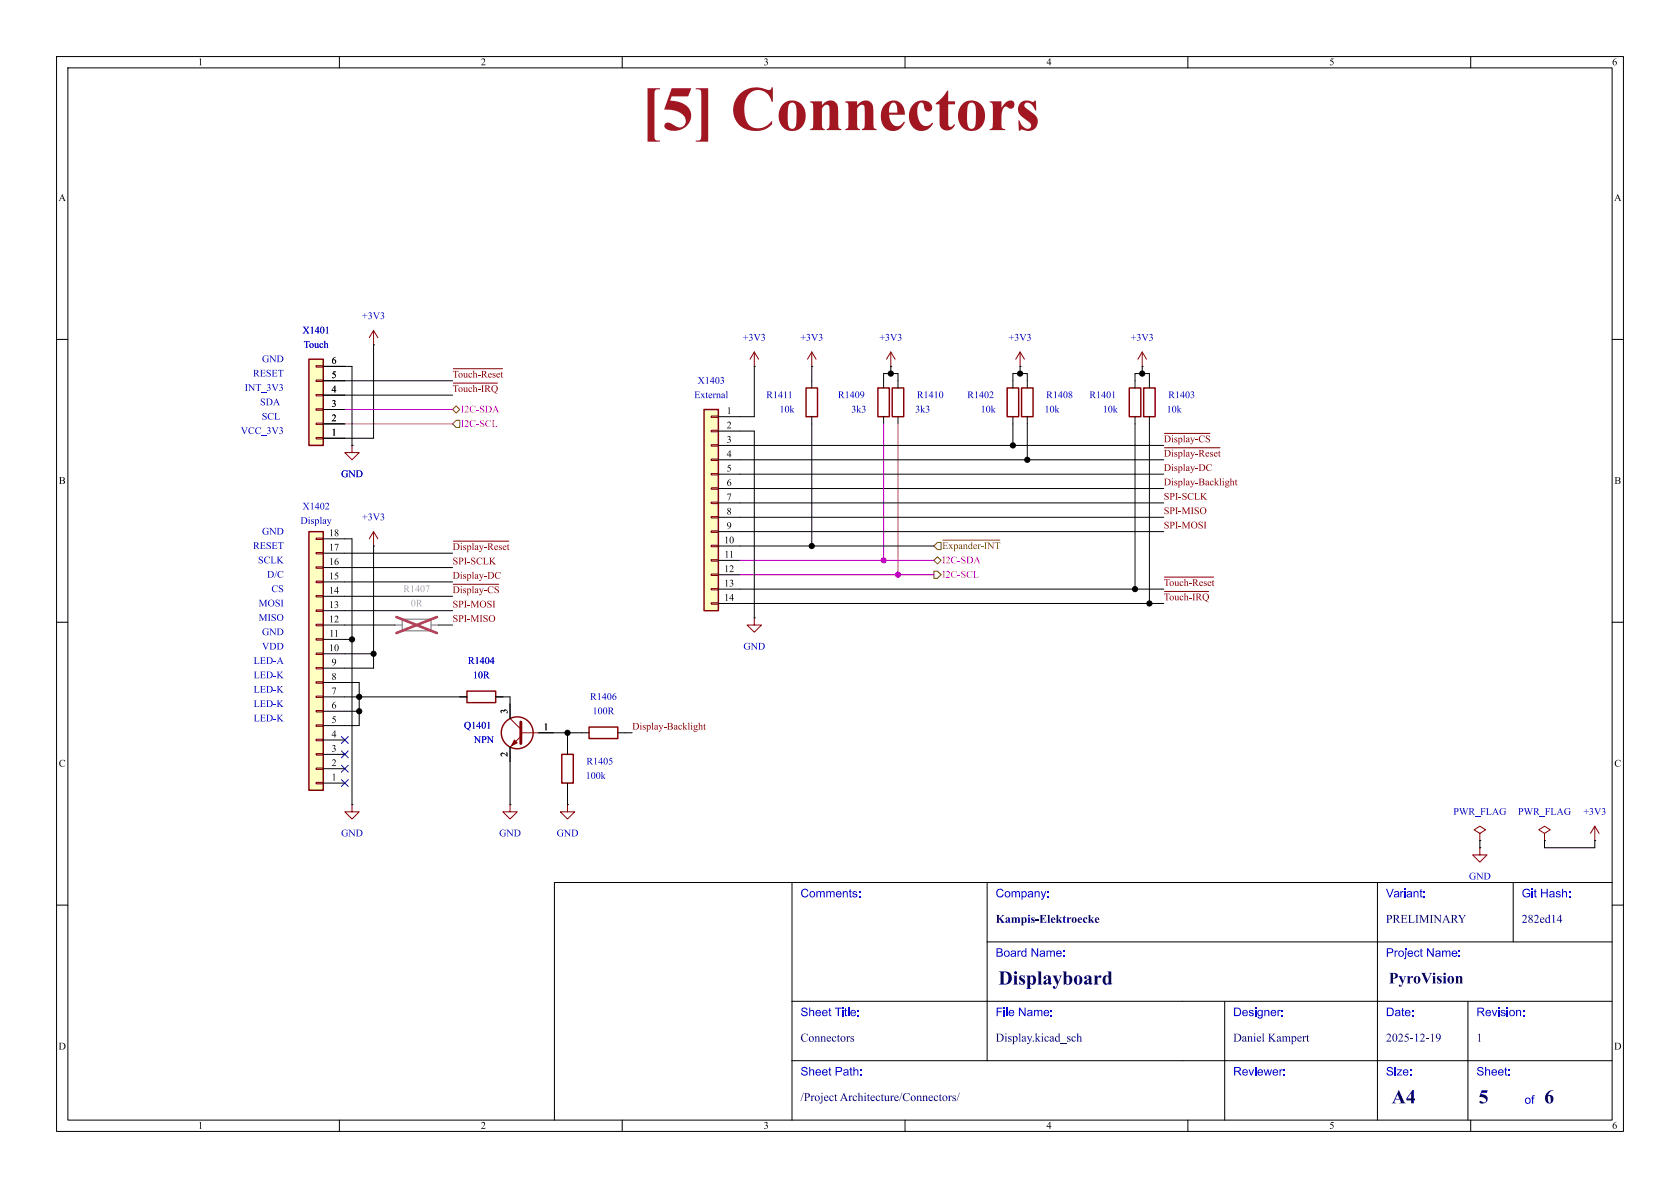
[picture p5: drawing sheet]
<svg xmlns="http://www.w3.org/2000/svg" width="297mm" height="210mm" viewBox="0 0 297 210" stroke-linecap="round" stroke-linejoin="round" font-family="sans-serif">
<g fill="none" stroke="#000" stroke-width=".18">
<path d="M10 10h277v190h-277zM12 12h273v186h-273zM60 10v2M110 10v2M160 10v2M210 10v2M260 10v2M10 60h2M66 61h.1M133.3 64.8h.1M143.5 64.8h.1M157.5 64.8h.1"/>
<path d="M201.9 64.8h.1M285 60h2M66 96.5h.1M10 110h2M285 110h2M81.3 123.2h1.2M87.6 123.2h1.3M100.3 132.1v1.3M100.3 138.4v1.3M102.9 129.5h1.2M109.2 129.5h1.3M100.3 142.2h.1"/>
<path d="M140 156v42M174.5 156v31.5M243.5 156v42M267.5 156v10.5M285 156h-187v42M10 160h2M140 177h145M174.5 166.5h110.5M216.5 177v21M259.5 177v21M285 160h2M60 198v2"/>
<path d="M110 198v2M140 187.5h145M160 198v2M210 198v2M260 198v2"/>
</g>
<g fill="none" stroke="#840000" stroke-width=".18">
<path d="M66 58.4v2.6M66 58.4l-.7 1.3M66 58.4l.8 1.3M133.3 62.2l-.7 1.3M133.3 62.2l.8 1.3M133.3 62.2v2.6M143.5 62.2l-.8 1.3M143.5 62.2l.8 1.3M143.5 62.2v2.6M157.5 62.2l-.8 1.3M157.5 62.2l.7 1.3M157.5 62.2v2.6"/>
<path d="M201.9 62.2l-.7 1.3M201.9 62.2l.8 1.3M201.9 62.2v2.6M66 94l-.7 1.3M66 94l.8 1.3M66 94v2.5M100.3 142.2v1.3h1.3l-1.3 1.3-1.2-1.3h1.2"/>
</g>
<path d="M82.5 122.2h5.1v2h-5.1zM99.3 133.4h2v5h-2zM104.1 128.5h5.1v2.1h-5.1z" fill="none" stroke="#840000" stroke-width=".25"/>
<path d="M54.6 94h2.5v45.7h-2.5z" fill="#ffffc2"/>
<path d="M54.6 94h2.5v45.7h-2.5z" fill="none" stroke="#840000" stroke-width=".25"/>
<g fill="none" stroke="#840000" stroke-width=".18">
<path d="M55.9 97.7h1.2v.2h-1.2zM55.9 95.1h1.2v.3h-1.2zM55.9 118h1.2v.2h-1.2zM55.9 115.4h1.2v.3h-1.2zM55.9 112.9h1.2v.3h-1.2zM55.9 110.4h1.2v.2h-1.2zM55.9 107.8h1.2v.3h-1.2zM55.9 105.3h1.2v.2h-1.2zM55.9 102.7h1.2v.3h-1.2zM55.9 100.2h1.2v.3h-1.2zM55.9 138.3h1.2v.3h-1.2zM55.9 135.8h1.2v.2h-1.2z"/>
<path d="M55.9 133.2h1.2v.3h-1.2zM55.9 130.7h1.2v.2h-1.2zM55.9 128.1h1.2v.3h-1.2zM55.9 125.6h1.2v.3h-1.2zM55.9 123.1h1.2v.2h-1.2zM55.9 120.5h1.2v.3h-1.2zM261.6 147.3l1-.6-1-.6-1 .6 1 .6v1.3M261.6 149.9v1.2h1.3l-1.3 1.3-1.3-1.3h1.3M273 147.3l1.1-.6-1.1-.6-1 .6 1 .6v1.3M281.9 146.1l-.7 1.2M281.9 146.1l.8 1.2M281.9 146.1v2.5"/>
</g>
<g fill="none" stroke="#000" stroke-width=".18">
<path d="M57.1 97.8h3.9M57.1 95.3h3.9M57.1 118.1h3.9M57.1 115.6h3.9M57.1 113h3.9M57.1 110.5h3.9M57.1 108h3.9M57.1 105.4h3.9M57.1 102.9h3.9M57.1 100.3h3.9M57.1 138.4h3.9M57.1 135.9h3.9"/>
<path d="M57.1 133.4h3.9M57.1 130.8h3.9M57.1 128.3h3.9M57.1 125.7h3.9M57.1 123.2h3.9M57.1 120.7h3.9M261.6 148.6h.1M261.6 149.9h.1M273 148.6h.1M281.9 148.6h.1"/>
</g>
<path d="M124.5 72.4h2.5v35.6h-2.5z" fill="#ffffc2"/>
<path d="M124.5 72.4h2.5v35.6h-2.5zM199.6 68.6h2.1v5.1h-2.1zM202.2 68.6h2v5.1h-2z" fill="none" stroke="#840000" stroke-width=".25"/>
<g fill="none" stroke="#840000" stroke-width=".18">
<path d="M125.7 73.5h1.3v.3h-1.3zM125.7 76.1h1.3v.2h-1.3zM125.7 78.6h1.3v.3h-1.3zM125.7 81.2h1.3v.2h-1.3zM125.7 83.7h1.3v.2h-1.3zM125.7 86.2h1.3v.3h-1.3zM125.7 88.8h1.3v.2h-1.3zM125.7 91.3h1.3v.3h-1.3zM125.7 93.9h1.3v.2h-1.3zM125.7 96.4h1.3v.2h-1.3zM125.7 98.9h1.3v.3h-1.3zM125.7 101.5h1.3v.2h-1.3z"/>
<path d="M125.7 104h1.3v.3h-1.3zM125.7 106.6h1.3v.2h-1.3z"/>
</g>
<g fill="none" stroke="#000" stroke-width=".18">
<path d="M127 73.7h3.8M127 76.2h3.8M127 78.7h3.8M200.7 67.3v1.3M200.7 73.7v1.2M203.2 67.3v1.3M203.2 73.7v1.2M127 81.3h3.8M127 83.8h3.8M127 86.4h3.8M127 88.9h3.8M127 91.4h3.8"/>
<path d="M127 94h3.8M127 96.5h3.8M127 99.1h3.8M127 101.6h3.8M127 104.1h3.8M127 106.7h3.8"/>
</g>
<path d="M71.1 109.5h5.1v2h-5.1z" fill="none" stroke="#9c9b98" stroke-width=".25"/>
<path d="M69.8 110.5h1.3M76.2 110.5h1.3" fill="none" stroke="#7a7a77" stroke-width=".18"/>
<path d="M70.1 109.1l7.1 2.8M77.2 109.1l-7.1 2.8" fill="none" stroke="#e12e31" stroke-width=".46"/>
<path d="M54.6 63.5h2.5v15.2h-2.5z" fill="#ffffc2"/>
<g fill="none" stroke="#840000" stroke-width=".25">
<path d="M54.6 63.5h2.5v15.2h-2.5zM142.5 68.6h2v5.1h-2zM155.2 68.6h2v5.1h-2zM157.7 68.6h2.1v5.1h-2.1zM178.1 68.6h2v5.1h-2zM180.6 68.6h2v5.1h-2z"/>
<circle cx="91.4" cy="129.5" r="2.82"/>
</g>
<g fill="none" stroke="#840000" stroke-width=".18">
<path d="M55.9 77.3h1.2v.3h-1.2zM55.9 74.8h1.2v.3h-1.2zM55.9 72.3h1.2v.2h-1.2zM55.9 69.7h1.2v.3h-1.2zM55.9 67.2h1.2v.2h-1.2zM55.9 64.6h1.2v.3h-1.2zM62.2 78.7v1.3h1.3l-1.3 1.3-1.2-1.3h1.2M80.1 67.7h7.9M80.1 65.2h8.7M180.3 62.2l-.7 1.3M180.3 62.2l.8 1.3M180.3 62.2v2.6"/>
<path d="M205.9 76.6h8M205.9 79.2h9.8M80.1 95.7h9.9M80.1 103.3h8.1M133.3 109.2v1.3h1.3l-1.3 1.3-1.2-1.3h1.2M205.9 102h8.7M205.9 104.6h7.8M90.2 127l1.9 1.9M92.1 129.5h3.1M92.1 130.2l-1.9 1.9M62.2 142.2v1.3h1.3l-1.3 1.3-1.2-1.3h1.2M90.2 142.2v1.3h1.2l-1.2 1.3-1.3-1.3h1.3"/>
</g>
<g fill="none" stroke="#000" stroke-width=".18">
<path d="M57.1 74.9h3.9M57.1 72.4h3.9M57.1 69.9h22.9M57.1 67.3h22.9M57.1 64.8h5.1v13.9M62.2 78.7h.1M66 61v16.5h-8.9M130.8 76.2h2.5v33M130.8 78.7h74.9M133.3 64.8v8.9h-2.5M143.5 64.8v3.8M143.5 73.7v22.8"/>
<path d="M156.2 68.6v-2.6h2.5v2.6M156.2 73.7v1.2M157.5 64.8v1.2M158.7 73.7v1.2M179.1 68.6v-2.6h2.5v2.6M179.1 73.7v5M180.3 64.8h.1M180.3 64.8v1.2M181.6 73.7v7.6M200.7 67.3v-1.3h2.5v1.3M200.7 74.9v29.2M201.9 64.8v1.2"/>
<path d="M203.2 74.9v31.8M61 97.8h19M61 95.3h1.2v46.9M66 96.5v21.6h-5M130.8 83.8h74.9M130.8 86.4h74.9M130.8 96.5h34.3M130.8 81.3h74.9M130.8 91.4h74.9M130.8 88.9h74.9M130.8 94h74.9M61 113h1.2"/>
<path d="M61 110.5h8.8M61 115.6h5M61 108h19M61 100.3h19M61 105.4h19M61 102.9h19M77.5 110.5h2.5M130.8 106.7h74.9M130.8 104.1h74.9M133.3 109.2h.1M61 123.2h21.5M61 120.7h2.5v7.6h-2.5"/>
<path d="M61 125.7h2.5M87.6 123.2h2.6v3.8M90.2 132.1v10.1M95.2 129.5h7.7M100.3 129.5v2.6M100.3 139.7v2.5M110.5 129.5h1.3M62.2 142.2h.1M90.2 142.2h.1M261.6 148.6v1.3M273 148.6v1.3h8.9v-1.3"/>
</g>
<path d="M92.1 127.6v3.8" fill="none" stroke="#840000" stroke-width=".51"/>
<path d="M90.9 130.8l.5 .5-1 .5z" fill="#840000" stroke="#840000" stroke-width=".18"/>
<path d="M80 72.4l.6-.6 .7 .6-.7 .6zM80.6 74.3h.7v1.3h-.7l-.6-.7zM165.1 99.1l.6-.7 .7 .7-.7 .6zM165.7 95.9h.7v1.3h-.7l-.6-.7zM166.7 95.5h10.1M165.1 101h.6l.7 .6-.7 .6h-.6z" fill="none" stroke="#725600" stroke-width=".18"/>
<path d="M61 74.9h19M61 72.4h19M156.2 74.9v24.2M158.7 74.9v26.7M130.8 99.1h34.3M130.8 101.6h34.3" fill="none" stroke="#c200c2" stroke-width=".18"/>
<path d="M60.4 135.3l1.2 1.2M60.4 132.7l1.2 1.3M60.4 137.8l1.2 1.2M60.4 130.2l1.2 1.2M61.6 135.3l-1.2 1.2M61.6 132.7l-1.2 1.3M61.6 137.8l-1.2 1.2M61.6 130.2l-1.2 1.2" fill="none" stroke="#000084" stroke-width=".18"/>
<g fill="#000" stroke="#000" stroke-width=".18">
<circle cx="157.5" cy="66" r=".46"/>
<circle cx="179.1" cy="78.7" r=".46"/>
<circle cx="180.3" cy="66" r=".46"/>
<circle cx="201.9" cy="66" r=".46"/>
<circle cx="143.5" cy="96.5" r=".46"/>
<circle cx="181.6" cy="81.3" r=".46"/>
<circle cx="62.2" cy="113" r=".46"/>
<circle cx="66" cy="115.6" r=".46"/>
<circle cx="200.7" cy="104.1" r=".46"/>
<circle cx="203.2" cy="106.7" r=".46"/>
<circle cx="63.5" cy="123.2" r=".46"/>
<circle cx="63.5" cy="125.7" r=".46"/>
<circle cx="100.3" cy="129.5" r=".46"/>
</g>
<g fill="#c200c2" stroke="#c200c2" stroke-width=".18">
<circle cx="158.7" cy="101.6" r=".46"/>
<circle cx="156.2" cy="99.1" r=".46"/>
</g>
<text font-size="11.1" fill="#a21622" x="113.3" y="25.9">[5] Connectors</text>
<g font-size="3.5" fill="#00007f">
<text x="176.5" y="174.9">Displayboard</text>
<text x="246" y="195.9">A4</text>
<text x="261.4" y="196">5</text>
<text x="273" y="196">6</text>
</g>
<text font-size="2.8" fill="#00007f" x="245.5" y="174.6">PyroVision</text>
<g font-size="2.1" fill="#00f">
<text x="141.5" y="159.2">Comments:</text>
<text x="176" y="159.2">Company:</text>
<text x="245" y="159.2">Variant:</text>
<text x="269" y="159.2">Git Hash:</text>
<text x="176" y="169.7">Board Name:</text>
<text x="245" y="169.7">Project Name:</text>
<text x="141.5" y="180.2">Sheet Title:</text>
<text x="176" y="180.2">File Name:</text>
<text x="218" y="180.2">Designer:</text>
<text x="245" y="180.2">Date:</text>
<text x="261" y="180.2">Revision:</text>
<text x="141.5" y="190.7">Sheet Path:</text>
<text x="218" y="190.7">Reviewer:</text>
<text x="245" y="190.7">Size:</text>
<text x="261" y="190.7">Sheet:</text>
<text x="269.5" y="195.7">of</text>
</g>
<g font-size="2.1" fill="#00007f">
<text x="176" y="163.7">Kampis-Elektroecke</text>
<text x="245" y="163.7">PRELIMINARY</text>
<text x="269" y="163.7">282ed14</text>
<text x="141.5" y="184.7">Connectors</text>
<text x="176" y="184.7">Display.kicad_sch</text>
<text x="218" y="184.7">DanielKampert</text>
<text x="245" y="184.7">2025-12-19</text>
<text x="261" y="184.7">1</text>
<text x="141.5" y="195.2">/ProjectArchitecture/Connectors/</text>
</g>
<g font-size="1.8">
<text x="35" y="12">1</text>
<text x="85" y="12">2</text>
<text x="135" y="12">3</text>
<text x="185" y="12">4</text>
<text x="235" y="12">5</text>
<text x="285" y="12">6</text>
<text x="10.3" y="36">A</text>
<text x="285.3" y="36">A</text>
<text x="58.6" y="64.5">6</text>
<text x="58.6" y="69.6">4</text>
<text x="58.6" y="67.1">5</text>
<text x="58.6" y="77.2">1</text>
<text x="58.6" y="74.7">2</text>
<text x="58.6" y="72.1">3</text>
<text x="128.5" y="73.4">1</text>
<text x="128.5" y="75.9">2</text>
<text x="128.5" y="78.5">3</text>
<text x="128.5" y="81">4</text>
<text x="128.5" y="83.6">5</text>
<text x="10.4" y="86">B</text>
<text x="128.5" y="86.1">6</text>
<text x="128.5" y="88.6">7</text>
<text x="285.4" y="86">B</text>
<text x="58.2" y="95">18</text>
<text x="128.5" y="91.2">8</text>
<text x="128.5" y="93.7">9</text>
<text x="58.2" y="100.1">16</text>
<text x="58.2" y="97.5">17</text>
<text x="128" y="96.3">10</text>
<text x="128" y="101.3">12</text>
<text x="128" y="98.8">11</text>
<text x="58.2" y="107.7">13</text>
<text x="58.2" y="105.2">14</text>
<text x="58.2" y="102.6">15</text>
<text x="128" y="103.9">13</text>
<text x="128" y="106.4">14</text>
<text x="58.2" y="110.2">12</text>
<text x="58.2" y="112.8">11</text>
<text x="58.2" y="115.3">10</text>
<text x="58.6" y="117.9">9</text>
<text x="58.6" y="125.5">6</text>
<text x="58.6" y="122.9">7</text>
<text x="58.6" y="120.4">8</text>
<text x="58.6" y="130.6">4</text>
<text x="58.6" y="128">5</text>
<text x="89.9" y="126.2" transform="rotate(-90 89.9 126.2)">3</text>
<text x="96.1" y="129.3">1</text>
<text x="10.4" y="136">C</text>
<text x="58.6" y="135.6">2</text>
<text x="58.6" y="133.1">3</text>
<text x="89.9" y="133.8" transform="rotate(-90 89.9 133.8)">2</text>
<text x="285.4" y="136">C</text>
<text x="58.6" y="138.2">1</text>
<text x="10.3" y="186">D</text>
<text x="285.3" y="186">D</text>
<text x="35" y="200">1</text>
<text x="85" y="200">2</text>
<text x="135" y="200">3</text>
<text x="185" y="200">4</text>
<text x="235" y="200">5</text>
<text x="285" y="200">6</text>
</g>
<g font-size="1.8" fill="#0000c2">
<text x="53.5" y="59.4">X1401</text>
<text x="64" y="56.9">+3V3</text>
<text x="46.3" y="64.2">GND</text>
<text x="53.7" y="61.9">Touch</text>
<text x="131.3" y="60.7">+3V3</text>
<text x="141.5" y="60.7">+3V3</text>
<text x="155.4" y="60.7">+3V3</text>
<text x="178.3" y="60.7">+3V3</text>
<text x="199.9" y="60.7">+3V3</text>
<text x="43.3" y="69.3">INT_3V3</text>
<text x="44.7" y="66.8">RESET</text>
<text x="46" y="71.9">SDA</text>
<text x="122.7" y="70.8">External</text>
<text x="123.3" y="68.3">X1403</text>
<text x="135.5" y="70.8">R1411</text>
<text x="148.1" y="70.8">R1409</text>
<text x="162.1" y="70.8">R1410</text>
<text x="171" y="70.8">R1402</text>
<text x="184.9" y="70.8">R1408</text>
<text x="192.6" y="70.8">R1401</text>
<text x="206.5" y="70.8">R1403</text>
<text x="42.6" y="76.9">VCC_3V3</text>
<text x="46.3" y="74.4">SCL</text>
<text x="137.8" y="73.4">10k</text>
<text x="150.5" y="73.4">3k3</text>
<text x="161.8" y="73.4">3k3</text>
<text x="173.4" y="73.4">10k</text>
<text x="184.7" y="73.4">10k</text>
<text x="195" y="73.4">10k</text>
<text x="206.2" y="73.4">10k</text>
<text x="60.3" y="84.8">GND</text>
<text x="46.3" y="94.7">GND</text>
<text x="53.1" y="93.1">Display</text>
<text x="53.5" y="90.5">X1402</text>
<text x="64" y="92.4">+3V3</text>
<text x="44.7" y="97.3">RESET</text>
<text x="45.6" y="99.8">SCLK</text>
<text x="45.7" y="107.4">MOSI</text>
<text x="47.2" y="102.3">D/C</text>
<text x="48" y="104.9">CS</text>
<text x="45.7" y="110">MISO</text>
<text x="46.3" y="112.5">GND</text>
<text x="44.8" y="117.6">LED-A</text>
<text x="46.3" y="115">VDD</text>
<text x="82.7" y="117.8">R1404</text>
<text x="131.4" y="115.3">GND</text>
<text x="44.8" y="120.1">LED-K</text>
<text x="44.8" y="125.2">LED-K</text>
<text x="44.8" y="122.7">LED-K</text>
<text x="83.6" y="120.4">10R</text>
<text x="104.3" y="124.2">R1406</text>
<text x="44.8" y="127.7">LED-K</text>
<text x="82" y="129.3">Q1401</text>
<text x="83.8" y="131.8">NPN</text>
<text x="104.8" y="126.7">100R</text>
<text x="103.7" y="135.6">R1405</text>
<text x="103.5" y="138.1">100k</text>
<text x="60.3" y="148.3">GND</text>
<text x="88.2" y="148.3">GND</text>
<text x="98.4" y="148.3">GND</text>
<text x="256.9" y="144.5">PWR_FLAG</text>
<text x="268.4" y="144.5">PWR_FLAG</text>
<text x="279.9" y="144.5">+3V3</text>
<text x="259.7" y="155.9">GND</text>
</g>
<g font-size="1.8" fill="#840000">
<text x="80" y="69.5">~{Touch-IRQ}</text>
<text x="80" y="67">~{Touch-Reset}</text>
<text x="205.7" y="83.5">Display-DC</text>
<text x="205.7" y="78.4">~{Display-CS}</text>
<text x="205.7" y="80.9">~{Display-Reset}</text>
<text x="205.7" y="88.6">SPI-SCLK</text>
<text x="205.7" y="86">Display-Backlight</text>
<text x="205.7" y="93.6">SPI-MOSI</text>
<text x="205.7" y="91.1">SPI-MISO</text>
<text x="80" y="100">SPI-SCLK</text>
<text x="80" y="97.4">~{Display-Reset}</text>
<text x="80" y="107.6">SPI-MOSI</text>
<text x="80" y="105.1">~{Display-CS}</text>
<text x="80" y="102.5">Display-DC</text>
<text x="205.7" y="103.8">~{Touch-Reset}</text>
<text x="205.7" y="106.3">~{Touch-IRQ}</text>
<text x="80" y="110.1">SPI-MISO</text>
<text x="111.8" y="129.2">Display-Backlight</text>
</g>
<g font-size="1.8" fill="#c200c2">
<text x="81.5" y="75.9">I2C-SCL</text>
<text x="81.5" y="73.4">I2C-SDA</text>
<text x="166.6" y="100">I2C-SDA</text>
<text x="166.6" y="102.6">I2C-SCL</text>
</g>
<text font-size="1.8" fill="#725600" x="166.6" y="97.5">~{Expander-INT}</text>
<g font-size="1.8" fill="#abaaa8">
<text x="71.3" y="105.1">R1407</text>
<text x="72.6" y="107.7">0R</text>
</g>
</svg>
